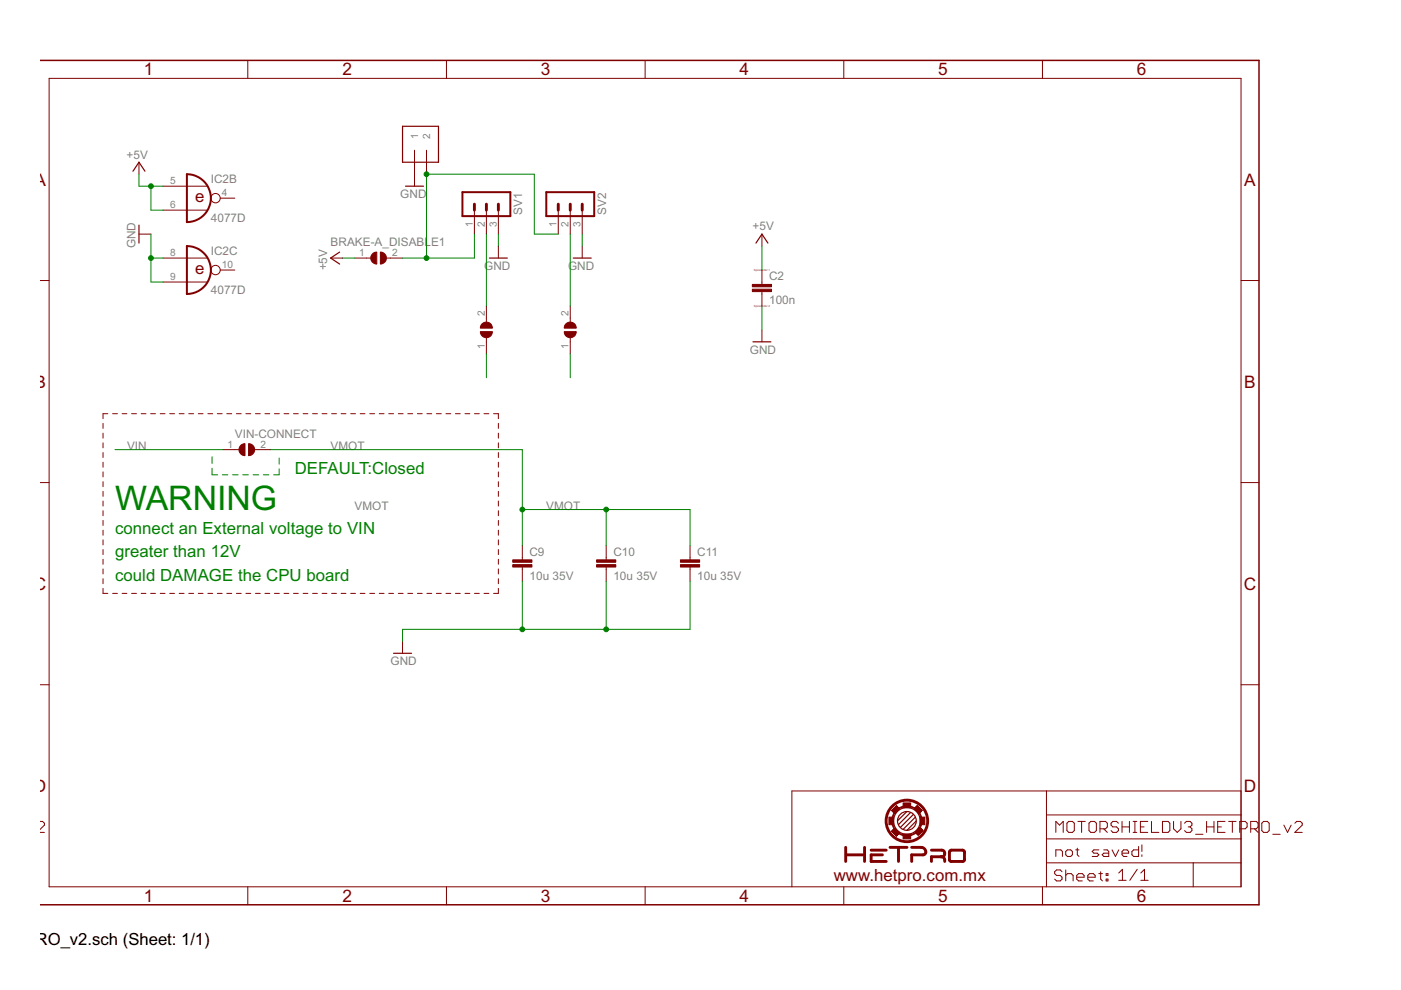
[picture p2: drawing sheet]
<svg xmlns="http://www.w3.org/2000/svg" width="297mm" height="210mm" viewBox="0 0 297 210" stroke-linecap="round" stroke-linejoin="round" font-family="sans-serif">
<g fill="none" stroke="#800000" stroke-width=".21">
<path d="M10.4 16.6h252.7v171.4h-252.7zM52.5 12.8v3.8M94.7 12.8v3.8M136.8 12.8v3.8M178.9 12.8v3.8M221 12.8v3.8M29.5 34.4v2.5M34.5 39.5h9.4M87.9 31.9v7.6M90.4 31.9v5M8.5 59.5h1.9M29.5 49.6h2.5"/>
<path d="M34.5 44.6h9.4M34.5 54.7h9.4M34.5 59.8h9.4M46.7 42h3.1M46.7 57.3h3.1M70.1 54.7h2.5M75.2 54.7h3.4M81.9 54.7h3.4M100.6 44.6v5M103.1 44.6v5M105.7 44.6v5M105.7 52.2v2.5"/>
<path d="M118.4 44.6v5M120.9 44.6v5M123.4 44.6v5M123.4 52.2v2.5M161.5 49.6v2.6M161.5 57.3v3M263.1 59.5h3.8M103.1 64.9v3.4M103.1 71.6v3.4M120.9 64.9v3.4M120.9 71.6v3.4M161.5 61.8v3.1"/>
<path d="M161.5 70v2.5M21.8 89.8v1M21.8 91.8v1.1M21.8 93.9v1.1M21.8 95.9v1.1M21.8 98v1.1M22.9 87.7h-1.1v1.1M23.9 87.7h1M25.9 87.7h1M27.9 87.7h1M29.9 87.7h1M31.9 87.7h1.1"/>
<path d="M34 87.7h1M36 87.7h1M38 87.7h1M40 87.7h1M42 87.7h1.1M44.1 87.7h1M46.1 87.7h1M47.2 95.3h3.5M48.1 87.7h1M50.1 87.7h1M52.1 87.7h1M54 95.3h3.4"/>
<path d="M54.2 87.7h1M56.2 87.7h1M58.2 87.7h1M60.2 87.7h1M62.2 87.7h1M64.3 87.7h1M66.3 87.7h1M68.3 87.7h1M70.3 87.7h1M72.3 87.7h1M74.4 87.7h1M76.4 87.7h1"/>
<path d="M78.4 87.7h1M80.4 87.7h1M82.4 87.7h1M84.5 87.7h1M86.5 87.7h1M88.5 87.7h1M90.5 87.7h1M92.5 87.7h1.1M94.6 87.7h1M96.6 87.7h1M98.6 87.7h1M100.6 87.7h1"/>
<path d="M102.6 87.7h1.1M104.6 87.7h1.1v1.1M105.7 89.8v1M105.7 91.8v1.1M105.7 93.9v1.1M105.7 95.9v1.1M105.7 98v1.1M8.5 102.3h1.9M21.8 100.1v1M21.8 102.1v1.1M21.8 104.2v1M21.8 106.2v1.1"/>
<path d="M21.8 108.3v1M21.8 110.3v1.1M21.8 112.4v1.1M21.8 114.5v1M21.8 116.5v1.1M21.8 118.6v1M105.7 100.1v1M105.7 102.1v1.1M105.7 104.2v1M105.7 106.2v1.1M105.7 108.3v1M105.7 110.3v1.1"/>
<path d="M105.7 112.4v1.1M105.7 114.5v1M105.7 116.5v1.1M105.7 118.6v1M110.7 115.7v3M128.5 115.7v3M146.3 115.7v3M263.1 102.3h3.8M21.8 120.6v1.1M21.8 122.7v1.1M21.8 124.8v1h1.1M23.9 125.8h1"/>
<path d="M25.9 125.8h1M27.9 125.8h1M29.9 125.8h1M31.9 125.8h1.1M34 125.8h1M36 125.8h1M38 125.8h1M40 125.8h1M42 125.8h1.1M44.1 125.8h1M46.1 125.8h1M48.1 125.8h1"/>
<path d="M50.1 125.8h1M52.1 125.8h1M54.2 125.8h1M56.2 125.8h1M58.2 125.8h1M60.2 125.8h1M62.2 125.8h1M64.3 125.8h1M66.3 125.8h1M68.3 125.8h1M70.3 125.8h1M72.3 125.8h1"/>
<path d="M74.4 125.8h1M76.4 125.8h1M78.4 125.8h1M80.4 125.8h1M82.4 125.8h1M84.5 125.8h1M85.3 136v2.5M86.5 125.8h1M88.5 125.8h1M90.5 125.8h1M92.5 125.8h1.1M94.6 125.8h1"/>
<path d="M96.6 125.8h1M98.6 125.8h1M100.6 125.8h1M102.6 125.8h1.1M105.7 124.8v1h-1.1M105.7 120.6v1.1M105.7 122.7v1.1M110.7 120.2v3.1M128.5 120.2v3.1M146.3 120.2v3.1M8.5 145.2h1.9M263.1 145.2h3.8"/>
<path d="M8.5 176.5h.9M8.5 174.2h.5l.4 .3v.4l-.9 1M189.1 176.2l1.2 .1M189.1 176.3l1 .9M189.1 171.9h1.1M189.1 176.3h1.2M189.1 176.2h1.1M189.2 171.9h1M189.2 176.3l1.2 .1M189.2 176.1h1M189.2 172h.9M189.2 176.4h1.2"/>
<path d="M189.2 176.1h.9M189.3 172h.8M189.3 176.4l1.2 .1M189.3 176h.8M189.3 176.5h1.2M189.3 172.1h.7M189.3 176h.7M189.4 172.1h.6M189.4 176.6h1.2M189.4 175.9h.5M189.4 172.2h.5M189.5 172.3h.4"/>
<path d="M189.5 176.7h1.2M189.5 175.8h.3M189.5 171.4h1.1M189.5 172.3h.3M189.5 176.7h1.1M189.6 175.7h.1M189.6 172.4h.2M189.6 176.8h1M189.6 171.3h.9M189.6 172.4h.1M189.6 176.8h.9M189.7 171.3h.8"/>
<path d="M189.7 175.7l-.6 .6M189.7 175.7l1 1M189.7 176.9h.8M189.7 171.2h.7M189.7 176.9h.7M189.8 171.2h.6M189.8 177h.6M189.8 171.1h.5M189.8 177h.5M189.9 171.1h.4M189.9 177.1h.3M189.9 171h.3"/>
<path d="M190 171h.2M190 177.2h.1M190 170.9h.1M190.1 177.2h.1M190.1 170.9l-1 1M190.1 170.9l.6 .5M190.1 170.9h.1M190.3 171.8l-1.2 .1M190.4 171.8h-1.3M190.4 171.7h-1.2M190.5 171.7h-1.3M190.5 171.6h-1.2"/>
<path d="M190.6 171.6h-1.3M190.6 171.5h-1.2M190.7 171.4l-1 1.1-.6-.6M190.7 171.4l-1.3 .1M190.7 176.7l-.6 .5M193.9 171.4l1.2 .1M193.9 171.4l1 1.1 .6-.6M193.9 171.4h1.2M193.9 171.5h1.3M193.9 171.4h1.1M194 171.6h1.2M194 171.3h.9"/>
<path d="M194 171.6h1.3M194.1 171.7h1.2M194.1 176.5l.6 .6M194.1 176.5h1.1M194.1 171.2h.7M194.1 171.7h1.3M194.2 176.6h1M194.2 171.8h1.2M194.2 171.1h.5M194.2 176.6h.9M194.2 171.8l1.3 .1M194.3 176.7h.8"/>
<path d="M194.3 171.9h1.2M194.3 171h.3M194.3 176.7h.7M194.4 171.9h1M194.4 171h.2M194.4 176.8h.6M194.4 172h.9M194.4 170.9h.1M194.4 176.8h.5M194.5 172h.8M194.5 170.9h.1M194.5 176.9h.4"/>
<path d="M194.5 176h1.2M194.5 170.9l-.6 .5M194.5 170.9l1 1M194.5 172.1h.7M194.5 176.9h.3M194.5 176h1.1M194.6 172.1h.6M194.6 177h.2M194.6 175.9h1M194.6 172.2h.5M194.6 177h.1M194.6 175.9h.9"/>
<path d="M194.7 172.3h.4M194.7 175.8h.8M194.7 172.3h.3M194.7 175.8h.7M194.8 172.4h.2M194.8 175.7h.5M194.8 172.4h.1M194.9 175.6h.3M195 175.5h.1M195.1 175.5h.1M195.1 175.5l-1 1M195.1 175.5l.6 .6"/>
<path d="M195.3 176.4l-1.2 .1M195.3 176.4h-1.2M195.4 176.3l-1.2 .1M195.5 176.3h-1.3M195.5 176.2l-1.2 .1M195.6 176.2h-1.3M195.6 176.1h-1.2M195.7 176.1l-1 1M195.7 176.1h-1.3M221.9 167.7v20.3M221.9 177.9h41.2M221.9 172.8h41.2"/>
<path d="M223.9 176.5v-2.3l.7 .7 .8-.7v2.3M226.2 174.5l.4-.3h.8l.4 .3v1.6l-.4 .4h-.8l-.4-.4zM228.4 179.8v1.4l.4 .4M228.5 174.2h1.6M229.3 174.2v2.3M230.9 174.5l.4-.3h.8l.4 .3v1.6l-.4 .4h-.8l-.4-.4zM233.2 175.7h1.2l.4-.4v-.8l-.4-.3h-1.2v2.3M234 175.7l.8 .8M237.1 174.5l-.4-.3h-.8l-.3 .3v.4l.3 .4h.8l.4 .4v.4l-.4 .4h-.8l-.3-.4M237.9 175.3h1.6M237.9 174.2v2.3M239.5 174.2v2.3"/>
<path d="M240.2 176.5h.8M240.2 174.2h.8M240.6 174.2v2.3M241.4 179.5v2.1h-1.1l-.3-.4v-.7l.3-.3h1.1M241.8 175.3h.8M242.1 179.1v1.4M243.4 174.2h-1.6v2.3h1.6M244.1 174.2v2.3h1.6M246.5 174.2h1.1l.4 .3v1.6l-.4 .4h-1.1zM248.8 174.2v1.5l.8 .8 .8-.8v-1.5M251.1 174.5l.4-.3h.8l.4 .3v.4l-.4 .4M251.9 175.3h.4"/>
<path d="M252.3 175.3l.4 .4v.4l-.4 .4h-.8l-.4-.4M253.5 176.9h1.6M255.8 175.3h1.6M255.8 174.2v2.3M257.4 174.2v2.3M258.2 175.3h.8M259.7 174.2h-1.5v2.3h1.5M260.5 174.2h1.6M261.3 174.2v2.3M262.8 175.7h1.2l.4-.4v-.8l-.4-.3h-1.2v2.3M263.1 167.7h-95.2v20.3M265.2 175.7h1.2l.3-.4v-.8l-.3-.3h-1.2v2.3"/>
<path d="M266 175.7l.7 .8M267.5 174.5l.4-.3h.8l.4 .3v1.6l-.4 .4h-.8l-.4-.4zM269.9 176.9h1.5M272.2 174.9l.8 1.6 .7-1.6M274.5 174.5l.4-.3h.8l.4 .3v.4l-1.6 1.6h1.6M52.5 188v3.8M94.7 188v3.8M136.8 188v3.8M178.9 188v3.8M221 188v3.8M221.9 182.9h41.2M223.9 181.6v-1.4h1l.4 .3v1.1"/>
<path d="M225.2 184.8l-.4-.4h-.8l-.4 .4v.4l.4 .4h.8l.4 .4v.4l-.4 .4h-.8l-.4-.4M226 180.5l.3-.3h.7l.4 .3v.7l-.4 .4h-.7l-.3-.4zM226 184.4v2.4M226 185.6l.3-.4h.8l.4 .4v1.2M228.1 180.2h.7M228.3 186h1.5v-.4l-.3-.4h-.8l-.4 .4v.8l.4 .4h.8M230.6 186h1.6v-.4l-.4-.4h-.8l-.4 .4v.8l.4 .4h.8M233 185.2h.7M233 180.2h-1.1l-.3 .3 .3 .4h.7l.4 .3-.4 .4h-1M233.4 184.8v1.6l.3 .4M234 180.2h.7l.4 .3v1.1h-1.1l-.3-.4 .3-.3h1.1M234.5 185.2h.4v.4h-.4z"/>
<path d="M234.5 186.4h.4v.4h-.4zM235.8 180.2l.7 1.4 .7-1.4M237.2 185.1l.8-.8v2.3M237.2 186.6h1.6M237.9 180.9h1.4v-.4l-.3-.3h-.8l-.3 .3v.7l.3 .4h.8M241.1 184.3l-1.6 2.3M241.9 186.6h1.5M241.9 185.1l.8-.8v2.3M242.1 181.2v.4M253 182.9v5.1"/>
<circle cx="45.7" cy="42" r=".99"/>
<circle cx="45.7" cy="57.3" r=".99"/>
</g>
<g fill="#800000" stroke="#800000" stroke-width=".21">
<path d="M108.7 119.7h4.1v.5h-4.1z"/>
<path d="M108.7 118.7h4.1v.5h-4.1z"/>
<path d="M126.5 119.7h4.1v.5h-4.1z"/>
<path d="M126.5 118.7h4.1v.5h-4.1z"/>
<path d="M159.5 61.3h4.1v.5h-4.1z"/>
<path d="M159.5 60.3h4.1v.5h-4.1z"/>
<path d="M144.3 119.7h4v.5h-4z"/>
<path d="M144.3 118.7h4v.5h-4z"/>
<path d="M191.5 170.2h1.6v1.1h-1.6z"/>
<path d="M191.5 176.8h1.6v1.1h-1.6z"/>
<path d="M195.1 173.2h1v1.7h-1z"/>
<path d="M188.5 173.2h1v1.7h-1z"/>
</g>
<g fill="none" stroke="#800000" stroke-width=".25">
<path d="M28.2 36.3l1.3-1.9 1.2 1.9M85.3 26.8h7.7v7.6h-7.7zM86 39.5h3.8M29.5 47.7v3.8M72 53.4l-1.9 1.3 1.9 1.3M103.8 54.7h3.8M121.5 54.7h3.8M160.3 51.5l1.2-1.9 1.3 1.9M159.6 72.5h3.8M83.4 138.5h3.8M192.3 172.1l-2 2M193.1 172.3l-2.6 2.6"/>
<path d="M193.7 172.7l-2.8 2.8M194.1 173.2l-2.6 2.7M194.3 174.1l-2 2"/>
<circle cx="192.3" cy="174.1" r="3.2"/>
<circle cx="192.3" cy="174.1" r="3.1"/>
<circle cx="192.3" cy="174.1" r="2.84"/>
<circle cx="192.3" cy="174.1" r="1.99"/>
</g>
<g fill="#800000" stroke="#800000" stroke-width=".21">
<path d="M52.7 94.1a1.27 1.27 0 0 1 1.3 1.2 1.27 1.27 0 0 1-1.3 1.3z" fill-rule="evenodd"/>
<path d="M51 94.5l.9-.4v2.5a1.27 1.27 0 0 1-1.1-.7 1.27 1.27 0 0 1 .2-1.4z" fill-rule="evenodd"/>
<path d="M80.6 53.4a1.27 1.27 0 0 1 1.3 1.3 1.27 1.27 0 0 1-1.3 1.3z" fill-rule="evenodd"/>
<path d="M78.9 53.9l.5-.4 .5-.1v2.6a1.27 1.27 0 0 1-1.2-.8 1.27 1.27 0 0 1 .2-1.3z" fill-rule="evenodd"/>
<path d="M102.3 68.6a1.27 1.27 0 0 1 1.4-.2 1.27 1.27 0 0 1 .7 1.2h-2.5v-.5z" fill-rule="evenodd"/>
<path d="M101.9 70.3h2.5a1.27 1.27 0 0 1-1.3 1.3 1.27 1.27 0 0 1-1.2-1.3z" fill-rule="evenodd"/>
<path d="M120.1 68.6a1.27 1.27 0 0 1 1.3-.2 1.27 1.27 0 0 1 .8 1.2h-2.6l.1-.5z" fill-rule="evenodd"/>
<path d="M119.6 70.3h2.6a1.27 1.27 0 0 1-1.3 1.3 1.27 1.27 0 0 1-1.3-1.3z" fill-rule="evenodd"/>
</g>
<path d="M39.6 36.9a5.1 5.1 0 0 1 5.1 5.1 5.1 5.1 0 0 1-5.1 5.1zM39.6 52.2a5.1 5.1 0 0 1 5.1 5.1 5.1 5.1 0 0 1-5.1 5zM98 40.7h10.2v5.1h-10.2zM115.8 40.7h10.2v5.1h-10.2z" fill="none" stroke="#800000" stroke-width=".42"/>
<g fill="none" stroke="#800000" stroke-width=".61">
<path d="M100.6 43.3v1.3M103.1 43.3v1.3M105.7 43.3v1.3M118.4 43.3v1.3M120.9 43.3v1.3M123.4 43.3v1.3M179.3 179.7v2.9M183.3 179.7v2.9M188.7 179.7h3.6M190.5 179.9v2.7M193.3 179.7h2a.82 .82 0 0 1 .9 .6 .82 .82 0 0 1-.5 1h-2.4v1.3M179.5 181.3h3.4"/>
<path d="M184.7 180.3h3.2M187.1 181.3h-2.4v1.3h3.2M197.5 180.3h2.2a.7 .7 0 0 1 .6 .7 .7 .7 0 0 1-.6 .7h-2.2v.9M199.5 181.7h.4a.79 .79 0 0 1 .4 .9M201.4 180.4l.3-.1h2.4l.3 .1v2.1h-3z"/>
<circle cx="192.3" cy="174.1" r="4.4"/>
</g>
<path d="M8.5 12.8h258.4v179h-258.4" fill="none" stroke="#800000" stroke-width=".32"/>
<g fill="none" stroke="#008000" stroke-width=".21">
<path d="M29.5 36.9v2.6h5M32 39.5v5.1h2.5M32 49.6v10.2h2.5M32 54.7h2.5M72.6 54.7h2.6M100.6 49.6v5.1h-15.3M103.1 49.6v15.3M105.7 49.6v2.6M118.4 49.6h-5.1v-12.7h-22.9v17.8M120.9 49.6v15.3M123.4 49.6v2.6M161.5 52.2v5.1"/>
<path d="M103.1 75v5.1M120.9 75v5.1M161.5 64.9v5.1M24.4 95.3h22.8M45 96.9v1.4M45 99.3v1.4h1.1M57.4 95.3h53.3v20.4M59.2 99.4v1.3h-1.2M59.2 97.1v1.3M47.1 100.7h1.2M49.3 100.7h1.2M51.5 100.7h1.2"/>
<path d="M53.7 100.7h1.1M55.8 100.7h1.2M110.7 108h35.6v7.7M128.5 108v7.7M110.7 123.3v10.1M128.5 123.3v10.1M146.3 123.3v10.1h-61v2.6"/>
</g>
<g fill="#008000" stroke="#008000" stroke-width=".21">
<circle cx="32" cy="39.5" r=".51"/>
<circle cx="110.7" cy="133.4" r=".51"/>
<circle cx="128.5" cy="133.4" r=".51"/>
<circle cx="32" cy="54.7" r=".51"/>
<circle cx="110.7" cy="108" r=".51"/>
<circle cx="128.5" cy="108" r=".51"/>
<circle cx="90.4" cy="36.9" r=".51"/>
<circle cx="90.4" cy="54.7" r=".51"/>
</g>
<text font-size="8" fill="#008000" x="24.4" y="108">WARNING</text>
<g font-size="4.1" fill="#800000">
<text x="30.5" y="16">1</text>
<text x="72.6" y="16">2</text>
<text x="114.7" y="16">3</text>
<text x="156.8" y="16">4</text>
<text x="198.9" y="16">5</text>
<text x="241.1" y="16">6</text>
<text x="7.3" y="39.3">A</text>
<text x="263.8" y="39.3">A</text>
<text x="7.3" y="82.2">B</text>
<text x="263.8" y="82.2">B</text>
<text x="7.2" y="125">C</text>
<text x="263.7" y="125">C</text>
<text x="7.2" y="167.9">D</text>
<text x="263.7" y="167.9">D</text>
<text x="30.5" y="191.2">1</text>
<text x="72.6" y="191.2">2</text>
<text x="114.7" y="191.2">3</text>
<text x="156.8" y="191.2">4</text>
<text x="198.9" y="191.2">5</text>
<text x="241.1" y="191.2">6</text>
</g>
<g font-size="4" fill="#800000">
<text x="41.4" y="42.8">e</text>
<text x="41.4" y="58">e</text>
<text x="176.8" y="186.8">www.hetpro.com.mx</text>
</g>
<g font-size="4" fill="#008000">
<text x="62.5" y="100.4">DEFAULT:Closed</text>
<text x="24.4" y="113.1">connect an External voltage to VIN</text>
<text x="24.4" y="118.2">greater than 12V</text>
<text x="24.4" y="123.3">could DAMAGE the CPU board</text>
</g>
<text font-size="4" x=".7" y="200.4">ETPRO_v2.sch (Sheet: 1/1)</text>
<g font-size="2.8" fill="#808080">
<text x="26.8" y="33.6">+5V</text>
<text x="44.7" y="38.8">IC2B</text>
<text x="44.7" y="47.1">4077D</text>
<text x="84.9" y="42">GND</text>
<text x="110.7" y="45.5" transform="rotate(-90 110.7 45.5)">SV1</text>
<text x="128.5" y="45.5" transform="rotate(-90 128.5 45.5)">SV2</text>
<text x="28.7" y="52.6" transform="rotate(-90 28.7 52.6)">GND</text>
<text x="70.1" y="52.2">BRAKE-A_DISABLE1</text>
<text x="159.5" y="48.9">+5V</text>
<text x="44.7" y="54.1">IC2C</text>
<text x="69.3" y="57.3" transform="rotate(-90 69.3 57.3)">+5V</text>
<text x="102.7" y="57.2">GND</text>
<text x="120.4" y="57.2">GND</text>
<text x="163.1" y="59.4">C2</text>
<text x="44.7" y="62.3">4077D</text>
<text x="163.1" y="64.5">100n</text>
<text x="159" y="75">GND</text>
<text x="26.9" y="95.3">VIN</text>
<text x="49.8" y="92.8">VIN-CONNECT</text>
<text x="70.1" y="95.3">VMOT</text>
<text x="75.2" y="108">VMOT</text>
<text x="115.8" y="108">VMOT</text>
<text x="112.3" y="117.8">C9</text>
<text x="130" y="117.8">C10</text>
<text x="147.8" y="117.8">C11</text>
<text x="112.3" y="122.9">10u 35V</text>
<text x="130" y="122.9">10u 35V</text>
<text x="147.8" y="122.9">10u 35V</text>
<text x="82.8" y="141">GND</text>
</g>
<g font-size="2.4" fill="#808080">
<text x="88.6" y="29.5" transform="rotate(-90 88.6 29.5)">1</text>
<text x="91.2" y="29.5" transform="rotate(-90 91.2 29.5)">2</text>
<text x="36.1" y="39.1">5</text>
<text x="47" y="41.7">4</text>
<text x="36.1" y="44.2">6</text>
<text x="100.2" y="48.1" transform="rotate(-90 100.2 48.1)">1</text>
<text x="102.8" y="48.1" transform="rotate(-90 102.8 48.1)">2</text>
<text x="105.3" y="48.1" transform="rotate(-90 105.3 48.1)">3</text>
<text x="118" y="48.1" transform="rotate(-90 118 48.1)">1</text>
<text x="120.5" y="48.1" transform="rotate(-90 120.5 48.1)">2</text>
<text x="123.1" y="48.1" transform="rotate(-90 123.1 48.1)">3</text>
<text x="36.1" y="54.4">8</text>
<text x="36.1" y="59.4">9</text>
<text x="47" y="56.9">10</text>
<text x="76.2" y="54.4">1</text>
<text x="83.2" y="54.4">2</text>
<text x="102.8" y="67.1" transform="rotate(-90 102.8 67.1)">2</text>
<text x="120.5" y="67.1" transform="rotate(-90 120.5 67.1)">2</text>
<text x="102.8" y="74" transform="rotate(-90 102.8 74)">1</text>
<text x="120.5" y="74" transform="rotate(-90 120.5 74)">1</text>
<text x="48.2" y="95">1</text>
<text x="55.2" y="95">2</text>
</g>
<g font-size=".7" fill="#800080">
<text x="159.8" y="57.4">SpiceOrder 1</text>
<text x="159.8" y="65.1">SpiceOrder 2</text>
</g>
</svg>
